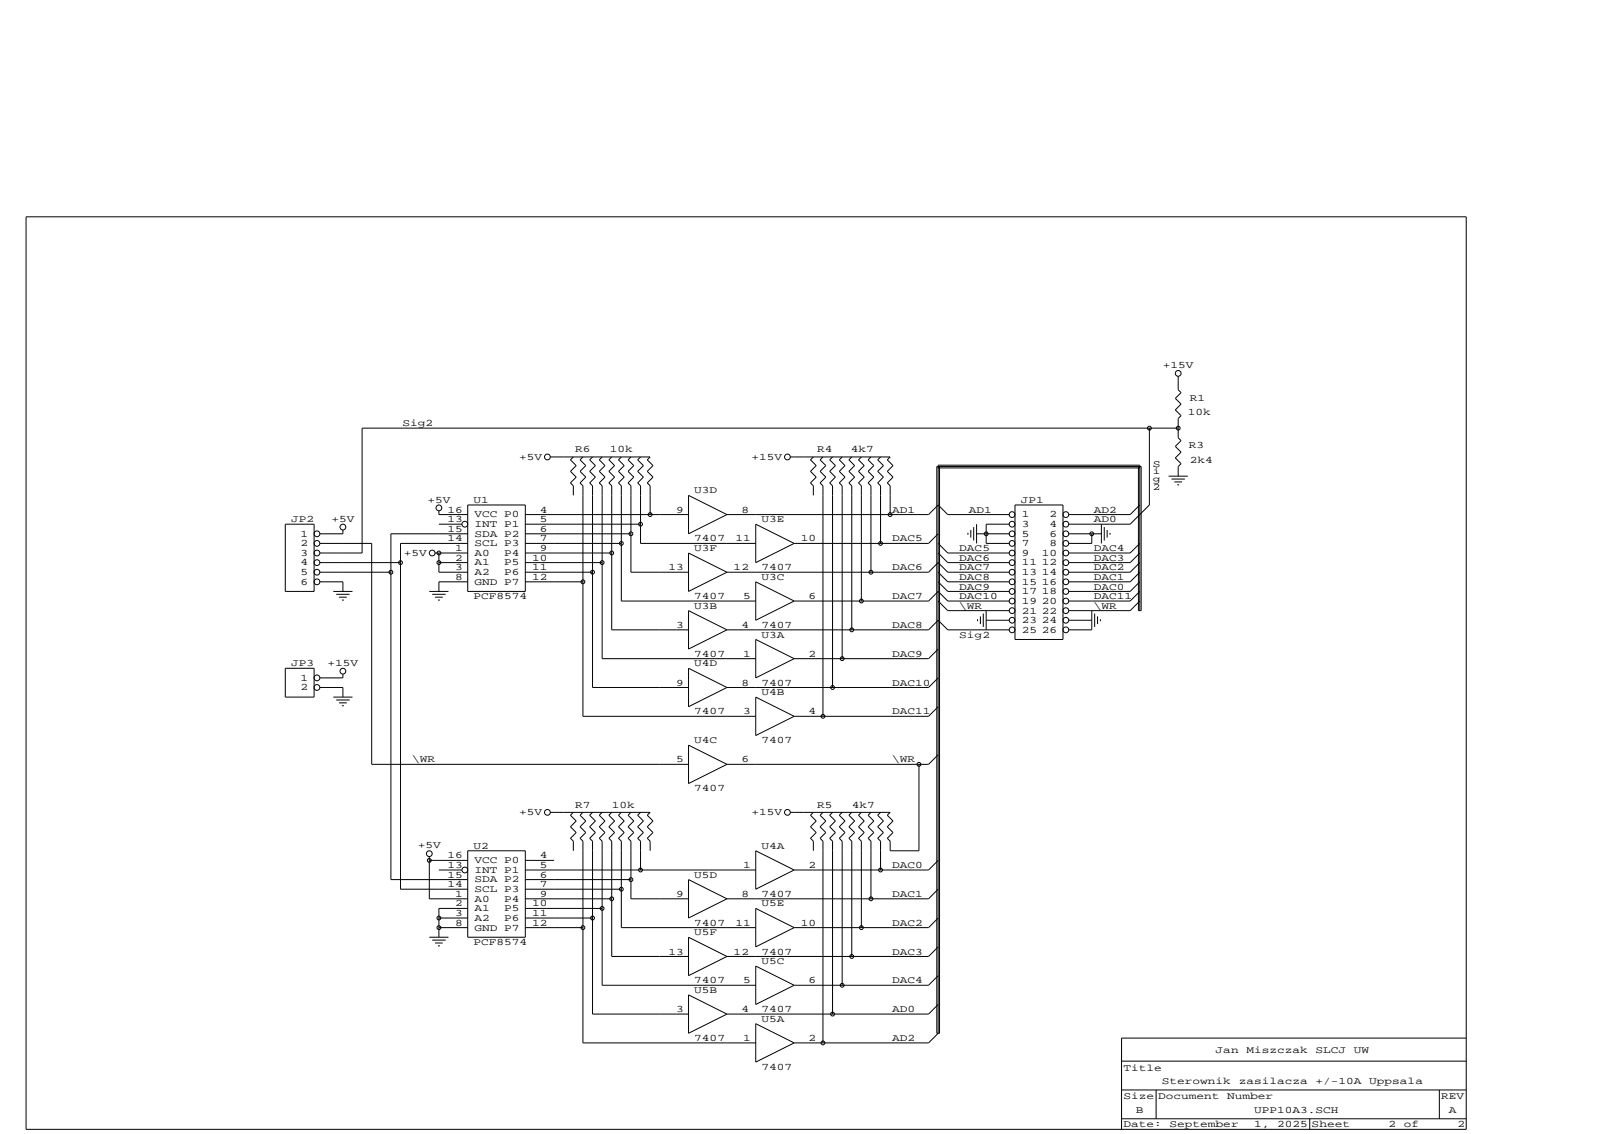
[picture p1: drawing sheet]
<svg xmlns="http://www.w3.org/2000/svg" width="297mm" height="210mm" viewBox="0 0 297 210" stroke-linecap="round" stroke-linejoin="round" font-family="sans-serif">
<g fill="none" stroke="#000" stroke-width=".19">
<path d="M4.8 40.1h266.7v168.9h-266.7zM212.9 79.2v14.3l-3.6 3.5h-11.4M218.2 69.6v2.5l.5 .6-1 1 1 1.1-1 1.1 1 1-.5 .6v3.5l.5 .6-1 1 1 1.1-1 1.1 1 1-.5 .6v1.7M218.2 79.2h-151.1v23.2h-7.9M52.8 97h5.4v12.5h-5.4zM63.5 98.1v.7h-4.3M81.3 94.5v.8h5.3M81.3 97h4.2M86.6 98.8h-14.2v64h14.2M86.6 93.5h10.7v16h-10.7zM97.3 95.3h30.2M97.3 97h21.3"/>
<path d="M97.3 98.8h19.5M101.9 84.6h18.5l-.5 .5 1 1.1-1 1 1 1.1-1 1.1 .5 .5v5.4M106.2 84.6l-.6 .5 1.1 1.1-1.1 1 1.1 1.1-1.1 1.1 .6 .5v1.8M108 84.6l-.6 .5 1.1 1.1-1.1 1 1.1 1.1-1.1 1.1 .6 .5v42.7h32M109.7 84.6l-.5 .5 1.1 1.1-1.1 1 1.1 1.1-1.1 1.1 .5 .5v37.4h17.8M111.5 84.6l-.5 .5 1 1.1-1 1 1 1.1-1 1.1 .5 .5v32h28.5M113.3 84.6l-.5 .5 1 1.1-1 1 1 1.1-1 1.1 .5 .5v26.7h14.2M115.1 84.6l-.6 .5 1.1 1.1-1.1 1 1.1 1.1-1.1 1.1 .6 .5v21.4h24.9M116.8 84.6l-.5 .5 1.1 1.1-1.1 1 1.1 1.1-1.1 1.1 .5 .5v16h10.7M118.6 84.6l-.5 .5 1.1 1.1-1.1 1 1.1 1.1-1.1 1.1 .5 .5v10.7h21.4M127.5 91.7l7.1 3.6-7.1 3.5zM134.6 95.3h37.4l1.7-1.8 1.8 1.8h11.4"/>
<path d="M140 97l7.1 3.6-7.1 3.5zM146.4 84.6h18.4l-.5 .5 1.1 1.1-1.1 1 1.1 1.1-1.1 1.1 .5 .5v5.4M150.6 84.6l-.5 .5 1.1 1.1-1.1 1 1.1 1.1-1.1 1.1 .5 .5v1.8M152.4 84.6l-.5 .5 1 1.1-1 1 1 1.1-1 1.1 .5 .5v42.7M154.2 84.6l-.6 .5 1.1 1.1-1.1 1 1.1 1.1-1.1 1.1 .6 .5v37.4M156 84.6l-.6 .5 1.1 1.1-1.1 1 1.1 1.1-1.1 1.1 .6 .5v32M157.7 84.6l-.5 .5 1.1 1.1-1.1 1 1.1 1.1-1.1 1.1 .5 .5v26.7M159.5 84.6l-.5 .5 1 1.1-1 1 1 1.1-1 1.1 .5 .5v21.4M161.3 84.6l-.5 .5 1 1.1-1 1 1 1.1-1 1.1 .5 .5v16M163.1 84.6l-.6 .5 1.1 1.1-1.1 1 1.1 1.1-1.1 1.1 .6 .5v10.7M173.7 98.8l-1.7 1.8h-24.9M173.7 86.6h37.4"/>
<path d="M174 86.4v104.9h-.5v-104.9h37.8v26.6h-.5v-26.6M179.2 98.6v.4M179.8 98.1v1.4M180.3 97.6v2.5M180.8 98.8h6.1M180.8 97v3.6M186.9 97h-4.3v3.6h4.3M188 93.5h8.9v24.9h-8.9zM197.9 98.8h6.1M202.2 98.8v1.8h-4.3M204 97v3.6M204.5 97.6v2.5"/>
<path d="M205 98.1v1.4M205.6 98.6v.4M211.1 93.5l-1.8 1.8h-11.4M216.4 88.1h3.6M216.9 88.7h2.5M217.5 89.2h1.4M218 89.7h.4M59.2 100.6h9.6v40.9h58.7M59.2 104.1h15M59.2 105.9h13.2M59.2 107.7h4.3v1.8M61.7 109.5h3.6"/>
<path d="M62.3 110h2.4M62.8 110.5h1.4M63.3 111.1h.4M79.5 109.5h3.6M80 110h2.5M80.6 102.4h6M80.6 110.5h1.4M81.1 111.1h.4M81.3 104.1h5.3M81.3 102.4v3.5h5.3M86.6 100.6h-12.4v64h12.4M86.6 107.7h-5.3v1.8"/>
<path d="M97.3 100.6h17.8M97.3 102.4h16M97.3 104.1h14.2M97.3 105.9h12.4M97.3 107.7h10.7M127.5 102.4l7.1 3.5-7.1 3.6zM127.5 113l7.1 3.6-7.1 3.5zM134.6 105.9h37.4l1.7-1.8 1.8 1.8h11.4M134.6 116.6h37.4l1.7-1.8 1.8 1.8h11.4M140 107.7l7.1 3.6-7.1 3.5zM140 118.4l7.1 3.5-7.1 3.6zM147.1 111.3h24.9l1.7-1.8 1.8 1.8h11.4"/>
<path d="M173.7 100.6l1.8 1.8h11.4M173.7 102.4l1.8 1.7h11.4M173.7 105.9l1.8 1.8h11.4M173.7 107.7l1.8 1.8h11.4M173.7 111.3l1.8 1.7h11.4M181 114.6v.4M181.6 114.1v1.4M182.1 113.6v2.5M182.6 114.8h4.3M182.6 113v3.6M197.9 114.8h4.3M202.2 113v3.6h-4.3"/>
<path d="M202.7 113.6v2.5M203.3 114.1v1.4M203.8 114.6v.4M211.1 100.6l-1.8 1.8h-11.4M211.1 102.4l-1.8 1.7h-11.4M211.1 104.1l-1.8 1.8h-11.4M211.1 105.9l-1.8 1.8h-11.4M211.1 107.7l-1.8 1.8h-11.4M211.1 109.5l-1.8 1.8h-11.4M211.1 111.3l-1.8 1.7h-11.4M211.1 113v-26.9h-37.4v105.2l-1.7 1.7h-24.9M52.8 123.7h5.4v5.3h-5.4z"/>
<path d="M59.2 127.3h4.3v1.7M61.7 129h3.6M62.3 129.6h2.4M62.8 130.1h1.4M63.3 130.6h.4M63.5 124.8v.7h-4.3M127.5 123.7l7.1 3.6-7.1 3.5zM127.5 137.9l7.1 3.6-7.1 3.5zM140 129l7.1 3.6-7.1 3.5zM173.7 130.8l-1.7 1.8h-24.9M173.7 125.5l-1.7 1.8h-37.4M173.7 120.1l-1.7 1.8h-24.9"/>
<path d="M173.7 139.7l-1.7 1.8h-37.4M79.5 159.3h7.1M79.5 158.5v7.9h7.1M86.6 157.5h10.7v16h-10.7zM97.3 159.3h5.3M101.9 150.4h18.5l-.5 .5 1 1.1-1 1 1 1.1-1 1.1 .5 .5v1.8M106.2 150.4l-.6 .5 1.1 1.1-1.1 1 1.1 1.1-1.1 1.1 .6 .5v1.8M108 150.4l-.6 .5 1.1 1.1-1.1 1 1.1 1.1-1.1 1.1 .6 .5v37.3h32M109.7 150.4l-.5 .5 1.1 1.1-1.1 1 1.1 1.1-1.1 1.1 .5 .5v32h17.8M111.5 150.4l-.5 .5 1 1.1-1 1 1 1.1-1 1.1 .5 .5v26.7h28.5M113.3 150.4l-.5 .5 1 1.1-1 1 1 1.1-1 1.1 .5 .5v21.3h14.2M115.1 150.4l-.6 .5 1.1 1.1-1.1 1 1.1 1.1-1.1 1.1 .6 .5v16h24.9"/>
<path d="M116.8 150.4l-.5 .5 1.1 1.1-1.1 1 1.1 1.1-1.1 1.1 .5 .5v10.7h10.7M118.6 150.4l-.5 .5 1.1 1.1-1.1 1 1.1 1.1-1.1 1.1 .5 .5v5.3M140 157.5l7.1 3.5-7.1 3.6zM150.6 150.4l-.5 .5 1.1 1.1-1.1 1 1.1 1.1-1.1 1.1 .5 .5v1.8M152.4 150.4l-.5 .5 1 1.1-1 1 1 1.1-1 1.1 .5 .5v37.3M154.2 150.4l-.6 .5 1.1 1.1-1.1 1 1.1 1.1-1.1 1.1 .6 .5v32M156 150.4l-.6 .5 1.1 1.1-1.1 1 1.1 1.1-1.1 1.1 .6 .5v26.7M157.7 150.4l-.5 .5 1.1 1.1-1.1 1 1.1 1.1-1.1 1.1 .5 .5v21.3M159.5 150.4l-.5 .5 1 1.1-1 1 1 1.1-1 1.1 .5 .5v16M161.3 150.4l-.5 .5 1 1.1-1 1 1 1.1-1 1.1 .5 .5v10.7M163.1 150.4l-.6 .5 1.1 1.1-1.1 1 1.1 1.1-1.1 1.1 .6 .5v5.3M170.2 141.5v16h-5.4v-1.8l-.5-.5 1.1-1.1-1.1-1.1 1.1-1-1.1-1.1 .5-.5h-18.4"/>
<path d="M173.7 159.3l-1.7 1.7h-24.9M79.5 173.5h3.6M80 174h2.5M80.6 174.5h1.4M81.1 175.1h.4M81.3 161h4.2M81.3 169.9h5.3M81.3 171.7h5.3M86.6 168.1h-5.3v5.4M97.3 161h42.7M97.3 162.8h19.5M97.3 164.6h17.8"/>
<path d="M97.3 166.4h16M97.3 168.1h14.2M97.3 169.9h12.4M97.3 171.7h10.7M127.5 162.8l7.1 3.6-7.1 3.5zM127.5 173.5l7.1 3.5-7.1 3.6zM140 168.1l7.1 3.6-7.1 3.6zM140 178.8l7.1 3.6-7.1 3.5zM173.7 164.6l-1.7 1.8h-37.4M173.7 169.9l-1.7 1.8h-24.9M173.7 175.3l-1.7 1.7h-37.4M127.5 184.2l7.1 3.5-7.1 3.6z"/>
<path d="M140 189.5l7.1 3.5-7.1 3.6zM173.7 180.6l-1.7 1.8h-24.9M173.7 185.9l-1.7 1.8h-37.4M207.7 196.4h63.8M271.5 192.2h-63.8v16.8M207.7 207.1h63.8M207.7 201.8h63.8M214.1 201.8v5.3M242.5 207.1v1.9M266.5 201.8v5.3"/>
<circle cx="212.9" cy="79.2" r=".36"/>
<circle cx="218.2" cy="69.1" r=".53"/>
<circle cx="218.2" cy="79.2" r=".36"/>
<circle cx="58.7" cy="98.8" r=".53"/>
<circle cx="63.5" cy="97.6" r=".53"/>
<circle cx="81.3" cy="94" r=".53"/>
<circle cx="86.1" cy="97" r=".53"/>
<circle cx="101.4" cy="84.6" r=".53"/>
<circle cx="116.8" cy="98.8" r=".36"/>
<circle cx="118.6" cy="97" r=".36"/>
<circle cx="120.4" cy="95.3" r=".36"/>
<circle cx="145.8" cy="84.6" r=".53"/>
<circle cx="164.8" cy="95.3" r=".36"/>
<circle cx="182.6" cy="98.8" r=".36"/>
<circle cx="187.4" cy="95.3" r=".53"/>
<circle cx="187.4" cy="97" r=".53"/>
<circle cx="187.4" cy="98.8" r=".53"/>
<circle cx="197.4" cy="95.3" r=".53"/>
<circle cx="197.4" cy="97" r=".53"/>
<circle cx="197.4" cy="98.8" r=".53"/>
<circle cx="202.2" cy="98.8" r=".36"/>
<circle cx="58.7" cy="104.1" r=".53"/>
<circle cx="58.7" cy="102.4" r=".53"/>
<circle cx="58.7" cy="105.9" r=".53"/>
<circle cx="58.7" cy="100.6" r=".53"/>
<circle cx="58.7" cy="107.7" r=".53"/>
<circle cx="72.4" cy="105.9" r=".36"/>
<circle cx="74.2" cy="104.1" r=".36"/>
<circle cx="80" cy="102.4" r=".53"/>
<circle cx="81.3" cy="104.1" r=".36"/>
<circle cx="81.3" cy="102.4" r=".36"/>
<circle cx="107.9" cy="107.7" r=".36"/>
<circle cx="109.7" cy="105.9" r=".36"/>
<circle cx="111.5" cy="104.1" r=".36"/>
<circle cx="113.3" cy="102.4" r=".36"/>
<circle cx="115.1" cy="100.6" r=".36"/>
<circle cx="157.7" cy="116.6" r=".36"/>
<circle cx="159.5" cy="111.3" r=".36"/>
<circle cx="161.3" cy="105.9" r=".36"/>
<circle cx="163.1" cy="100.6" r=".36"/>
<circle cx="187.4" cy="104.1" r=".53"/>
<circle cx="187.4" cy="113" r=".53"/>
<circle cx="187.4" cy="111.3" r=".53"/>
<circle cx="187.4" cy="105.9" r=".53"/>
<circle cx="187.4" cy="114.8" r=".53"/>
<circle cx="187.4" cy="116.6" r=".53"/>
<circle cx="187.4" cy="107.7" r=".53"/>
<circle cx="187.4" cy="102.4" r=".53"/>
<circle cx="187.4" cy="100.6" r=".53"/>
<circle cx="187.4" cy="109.5" r=".53"/>
<circle cx="197.4" cy="104.1" r=".53"/>
<circle cx="197.4" cy="113" r=".53"/>
<circle cx="197.4" cy="105.9" r=".53"/>
<circle cx="197.4" cy="114.8" r=".53"/>
<circle cx="197.4" cy="111.3" r=".53"/>
<circle cx="197.4" cy="100.6" r=".53"/>
<circle cx="197.4" cy="109.5" r=".53"/>
<circle cx="197.4" cy="102.4" r=".53"/>
<circle cx="197.4" cy="107.7" r=".53"/>
<circle cx="197.4" cy="116.6" r=".53"/>
<circle cx="58.7" cy="125.5" r=".53"/>
<circle cx="58.7" cy="127.3" r=".53"/>
<circle cx="63.5" cy="124.2" r=".53"/>
<circle cx="152.4" cy="132.6" r=".36"/>
<circle cx="154.2" cy="127.3" r=".36"/>
<circle cx="156" cy="121.9" r=".36"/>
<circle cx="79.5" cy="158" r=".53"/>
<circle cx="79.5" cy="159.3" r=".36"/>
<circle cx="101.4" cy="150.4" r=".53"/>
<circle cx="145.8" cy="150.4" r=".53"/>
<circle cx="170.2" cy="141.5" r=".36"/>
<circle cx="81.3" cy="171.7" r=".36"/>
<circle cx="81.3" cy="169.9" r=".36"/>
<circle cx="86.1" cy="161" r=".53"/>
<circle cx="107.9" cy="171.7" r=".36"/>
<circle cx="109.7" cy="169.9" r=".36"/>
<circle cx="111.5" cy="168.1" r=".36"/>
<circle cx="113.3" cy="166.4" r=".36"/>
<circle cx="115.1" cy="164.6" r=".36"/>
<circle cx="116.8" cy="162.8" r=".36"/>
<circle cx="118.6" cy="161" r=".36"/>
<circle cx="157.7" cy="177" r=".36"/>
<circle cx="159.5" cy="171.7" r=".36"/>
<circle cx="161.3" cy="166.4" r=".36"/>
<circle cx="163.1" cy="161" r=".36"/>
<circle cx="152.4" cy="193" r=".36"/>
<circle cx="154.2" cy="187.7" r=".36"/>
<circle cx="156" cy="182.4" r=".36"/>
</g>
<g font-size="1.9">
<text x="215.3" y="68.1">+15V</text>
<text x="220" y="76.8">10k</text>
<text x="220.3" y="74.3">R1</text>
<text x="74.5" y="78.9">Sig2</text>
<text x="106.5" y="83.7">R6</text>
<text x="112.9" y="83.7">10k</text>
<text x="151.3" y="83.7">R4</text>
<text x="157.6" y="83.7">4k7</text>
<text x="220.1" y="83">R3</text>
<text x="96.1" y="85.1">+5V</text>
<text x="139.2" y="85.1">+15V</text>
<text x="213.5" y="86.4">S</text>
<text x="213.5" y="87.8">i</text>
<text x="213.5" y="89.2">g</text>
<text x="220.3" y="85.6">2k4</text>
<text x="79.1" y="93">+5V</text>
<text x="82.9" y="94.9">16</text>
<text x="87.7" y="93.1">U1</text>
<text x="87.9" y="95.8">VCC P0</text>
<text x="99.9" y="94.9">4</text>
<text x="125.2" y="94.9">9</text>
<text x="128.6" y="91.3">U3D</text>
<text x="137.3" y="94.9">8</text>
<text x="165.2" y="94.9">AD1</text>
<text x="179.4" y="94.9">AD1</text>
<text x="189" y="93.1">JP1</text>
<text x="189.2" y="95.8">1</text>
<text x="194.4" y="95.8">2</text>
<text x="202.5" y="94.9">AD2</text>
<text x="213.5" y="90.6">2</text>
<text x="53.9" y="96.7">JP2</text>
<text x="55.7" y="99.3">1</text>
<text x="55.7" y="101.1">2</text>
<text x="61.4" y="96.6">+5V</text>
<text x="82.9" y="96.7">13</text>
<text x="82.9" y="98.5">15</text>
<text x="82.9" y="100.2">14</text>
<text x="87.9" y="97.6">INT P1</text>
<text x="87.9" y="99.3">SDA P2</text>
<text x="87.9" y="101.1">SCL P3</text>
<text x="99.9" y="96.7">5</text>
<text x="99.9" y="98.5">6</text>
<text x="99.9" y="100.2">7</text>
<text x="128.6" y="100.2">7407</text>
<text x="136.2" y="100.2">11</text>
<text x="141" y="96.7">U3E</text>
<text x="148.3" y="100.2">10</text>
<text x="165.2" y="100.2">DAC5</text>
<text x="189.2" y="97.6">3</text>
<text x="189.2" y="99.3">5</text>
<text x="189.2" y="101.1">7</text>
<text x="194.4" y="97.6">4</text>
<text x="194.4" y="99.3">6</text>
<text x="194.4" y="101.1">8</text>
<text x="202.5" y="96.7">AD0</text>
<text x="55.7" y="102.9">3</text>
<text x="55.7" y="104.7">4</text>
<text x="55.7" y="106.5">5</text>
<text x="74.8" y="102.9">+5V</text>
<text x="84.3" y="102">1</text>
<text x="84.3" y="103.8">2</text>
<text x="84.3" y="105.6">3</text>
<text x="84.3" y="107.3">8</text>
<text x="87.9" y="102.9">A0</text>
<text x="87.9" y="104.7">A1</text>
<text x="87.9" y="106.5">A2</text>
<text x="93.4" y="102.9">P4</text>
<text x="93.4" y="104.7">P5</text>
<text x="93.4" y="106.5">P6</text>
<text x="98.5" y="103.8">10</text>
<text x="98.5" y="105.6">11</text>
<text x="98.5" y="107.3">12</text>
<text x="99.9" y="102">9</text>
<text x="123.8" y="105.6">13</text>
<text x="128.6" y="102">U3F</text>
<text x="135.9" y="105.6">12</text>
<text x="141" y="105.6">7407</text>
<text x="141" y="107.3">U3C</text>
<text x="165.2" y="105.6">DAC6</text>
<text x="177.6" y="105.6">DAC7</text>
<text x="177.6" y="107.3">DAC8</text>
<text x="177.6" y="103.8">DAC6</text>
<text x="177.6" y="102">DAC5</text>
<text x="189.2" y="102.9">9</text>
<text x="189.2" y="104.7">11</text>
<text x="189.2" y="106.5">13</text>
<text x="192.9" y="102.9">10</text>
<text x="192.9" y="104.7">12</text>
<text x="192.9" y="106.5">14</text>
<text x="202.5" y="107.3">DAC1</text>
<text x="202.5" y="105.6">DAC2</text>
<text x="202.5" y="103.8">DAC3</text>
<text x="202.5" y="102">DAC4</text>
<text x="55.7" y="108.2">6</text>
<text x="87.7" y="110.9">PCF8574</text>
<text x="87.9" y="108.2">GND P7</text>
<text x="128.6" y="110.9">7407</text>
<text x="128.6" y="112.7">U3B</text>
<text x="137.6" y="110.9">5</text>
<text x="149.7" y="110.9">6</text>
<text x="165.2" y="110.9">DAC7</text>
<text x="177.6" y="109.1">DAC9</text>
<text x="177.6" y="110.9">DAC10</text>
<text x="177.6" y="112.7">\WR</text>
<text x="189.2" y="108.2">15</text>
<text x="189.2" y="110">17</text>
<text x="189.2" y="111.8">19</text>
<text x="189.2" y="113.6">21</text>
<text x="192.9" y="108.2">16</text>
<text x="192.9" y="110">18</text>
<text x="192.9" y="111.8">20</text>
<text x="192.9" y="113.6">22</text>
<text x="202.5" y="112.7">\WR</text>
<text x="202.5" y="110.9">DAC11</text>
<text x="202.5" y="109.1">DAC0</text>
<text x="125.2" y="116.2">3</text>
<text x="137.3" y="116.2">4</text>
<text x="141" y="118">U3A</text>
<text x="141" y="116.2">7407</text>
<text x="165.2" y="116.2">DAC8</text>
<text x="177.6" y="118">Sig2</text>
<text x="189.2" y="115.3">23</text>
<text x="189.2" y="117.1">25</text>
<text x="192.9" y="115.3">24</text>
<text x="192.9" y="117.1">26</text>
<text x="53.9" y="123.3">JP3</text>
<text x="60.7" y="123.3">+15V</text>
<text x="128.6" y="121.6">7407</text>
<text x="128.6" y="123.3">U4D</text>
<text x="137.6" y="121.6">1</text>
<text x="149.7" y="121.6">2</text>
<text x="165.2" y="121.6">DAC9</text>
<text x="55.7" y="126">1</text>
<text x="55.7" y="127.8">2</text>
<text x="125.2" y="126.9">9</text>
<text x="137.3" y="126.9">8</text>
<text x="141" y="126.9">7407</text>
<text x="141" y="128.7">U4B</text>
<text x="165.2" y="126.9">DAC10</text>
<text x="128.6" y="132.2">7407</text>
<text x="128.6" y="137.6">U4C</text>
<text x="137.6" y="132.2">3</text>
<text x="141" y="137.6">7407</text>
<text x="149.7" y="132.2">4</text>
<text x="165.2" y="132.2">DAC11</text>
<text x="76.3" y="141.1">\WR</text>
<text x="125.2" y="141.1">5</text>
<text x="137.3" y="141.1">6</text>
<text x="165.2" y="141.1">\WR</text>
<text x="106.5" y="149.5">R7</text>
<text x="113.3" y="149.5">10k</text>
<text x="128.6" y="146.5">7407</text>
<text x="151.3" y="149.5">R5</text>
<text x="157.7" y="149.5">4k7</text>
<text x="96.1" y="150.9">+5V</text>
<text x="139.2" y="150.9">+15V</text>
<text x="77.4" y="157">+5V</text>
<text x="82.9" y="158.9">16</text>
<text x="82.9" y="160.7">13</text>
<text x="87.7" y="157.1">U2</text>
<text x="87.9" y="159.8">VCC P0</text>
<text x="87.9" y="161.6">INT P1</text>
<text x="99.9" y="158.9">4</text>
<text x="99.9" y="160.7">5</text>
<text x="137.6" y="160.7">1</text>
<text x="141" y="157.1">U4A</text>
<text x="149.7" y="160.7">2</text>
<text x="165.2" y="160.7">DAC0</text>
<text x="82.9" y="162.5">15</text>
<text x="82.9" y="164.2">14</text>
<text x="84.3" y="166">1</text>
<text x="84.3" y="167.8">2</text>
<text x="87.9" y="163.3">SDA P2</text>
<text x="87.9" y="165.1">SCL P3</text>
<text x="87.9" y="166.9">A0</text>
<text x="93.4" y="166.9">P4</text>
<text x="98.5" y="167.8">10</text>
<text x="99.9" y="162.5">6</text>
<text x="99.9" y="164.2">7</text>
<text x="99.9" y="166">9</text>
<text x="125.2" y="166">9</text>
<text x="128.6" y="162.5">U5D</text>
<text x="137.3" y="166">8</text>
<text x="141" y="166">7407</text>
<text x="141" y="167.8">U5E</text>
<text x="165.2" y="166">DAC1</text>
<text x="84.3" y="169.6">3</text>
<text x="84.3" y="171.3">8</text>
<text x="87.9" y="168.7">A1</text>
<text x="87.9" y="170.5">A2</text>
<text x="87.9" y="172.2">GND P7</text>
<text x="93.4" y="168.7">P5</text>
<text x="93.4" y="170.5">P6</text>
<text x="98.5" y="169.6">11</text>
<text x="98.5" y="171.3">12</text>
<text x="128.6" y="171.3">7407</text>
<text x="128.6" y="173.1">U5F</text>
<text x="136.2" y="171.3">11</text>
<text x="148.3" y="171.3">10</text>
<text x="165.2" y="171.3">DAC2</text>
<text x="87.7" y="174.9">PCF8574</text>
<text x="123.8" y="176.7">13</text>
<text x="135.9" y="176.7">12</text>
<text x="141" y="178.5">U5C</text>
<text x="141" y="176.7">7407</text>
<text x="165.2" y="176.7">DAC3</text>
<text x="128.6" y="183.8">U5B</text>
<text x="128.6" y="182">7407</text>
<text x="137.6" y="182">5</text>
<text x="149.7" y="182">6</text>
<text x="165.2" y="182">DAC4</text>
<text x="125.2" y="187.4">3</text>
<text x="137.3" y="187.4">4</text>
<text x="141" y="187.4">7407</text>
<text x="141" y="189.1">U5A</text>
<text x="165.2" y="187.4">AD0</text>
<text x="128.6" y="192.7">7407</text>
<text x="137.6" y="192.7">1</text>
<text x="149.7" y="192.7">2</text>
<text x="165.2" y="192.7">AD2</text>
<text x="225.1" y="195">Jan</text>
<text x="230.8" y="195">Miszczak</text>
<text x="243.6" y="195">SLCJ</text>
<text x="250.7" y="195">UW</text>
<text x="141" y="198">7407</text>
<text x="208.1" y="203.4">Size Document</text>
<text x="208.1" y="198.2">Title</text>
<text x="215.2" y="200.7">Sterownik</text>
<text x="227.3" y="203.4">Number</text>
<text x="229.4" y="200.7">zasilacza</text>
<text x="243.6" y="200.7">+/-10A</text>
<text x="253.6" y="200.7">Uppsala</text>
<text x="266.9" y="203.4">REV</text>
<text x="208.1" y="208.7">Date:</text>
<text x="210.4" y="206">B</text>
<text x="216.6" y="208.7">September</text>
<text x="232.2" y="206">UPP10A3.SCH</text>
<text x="232.2" y="208.7">1,</text>
<text x="236.5" y="208.7">2025 Sheet</text>
<text x="257.1" y="208.7">2</text>
<text x="260" y="208.7">of</text>
<text x="268.3" y="206">A</text>
<text x="269.9" y="208.7">2</text>
</g>
</svg>
